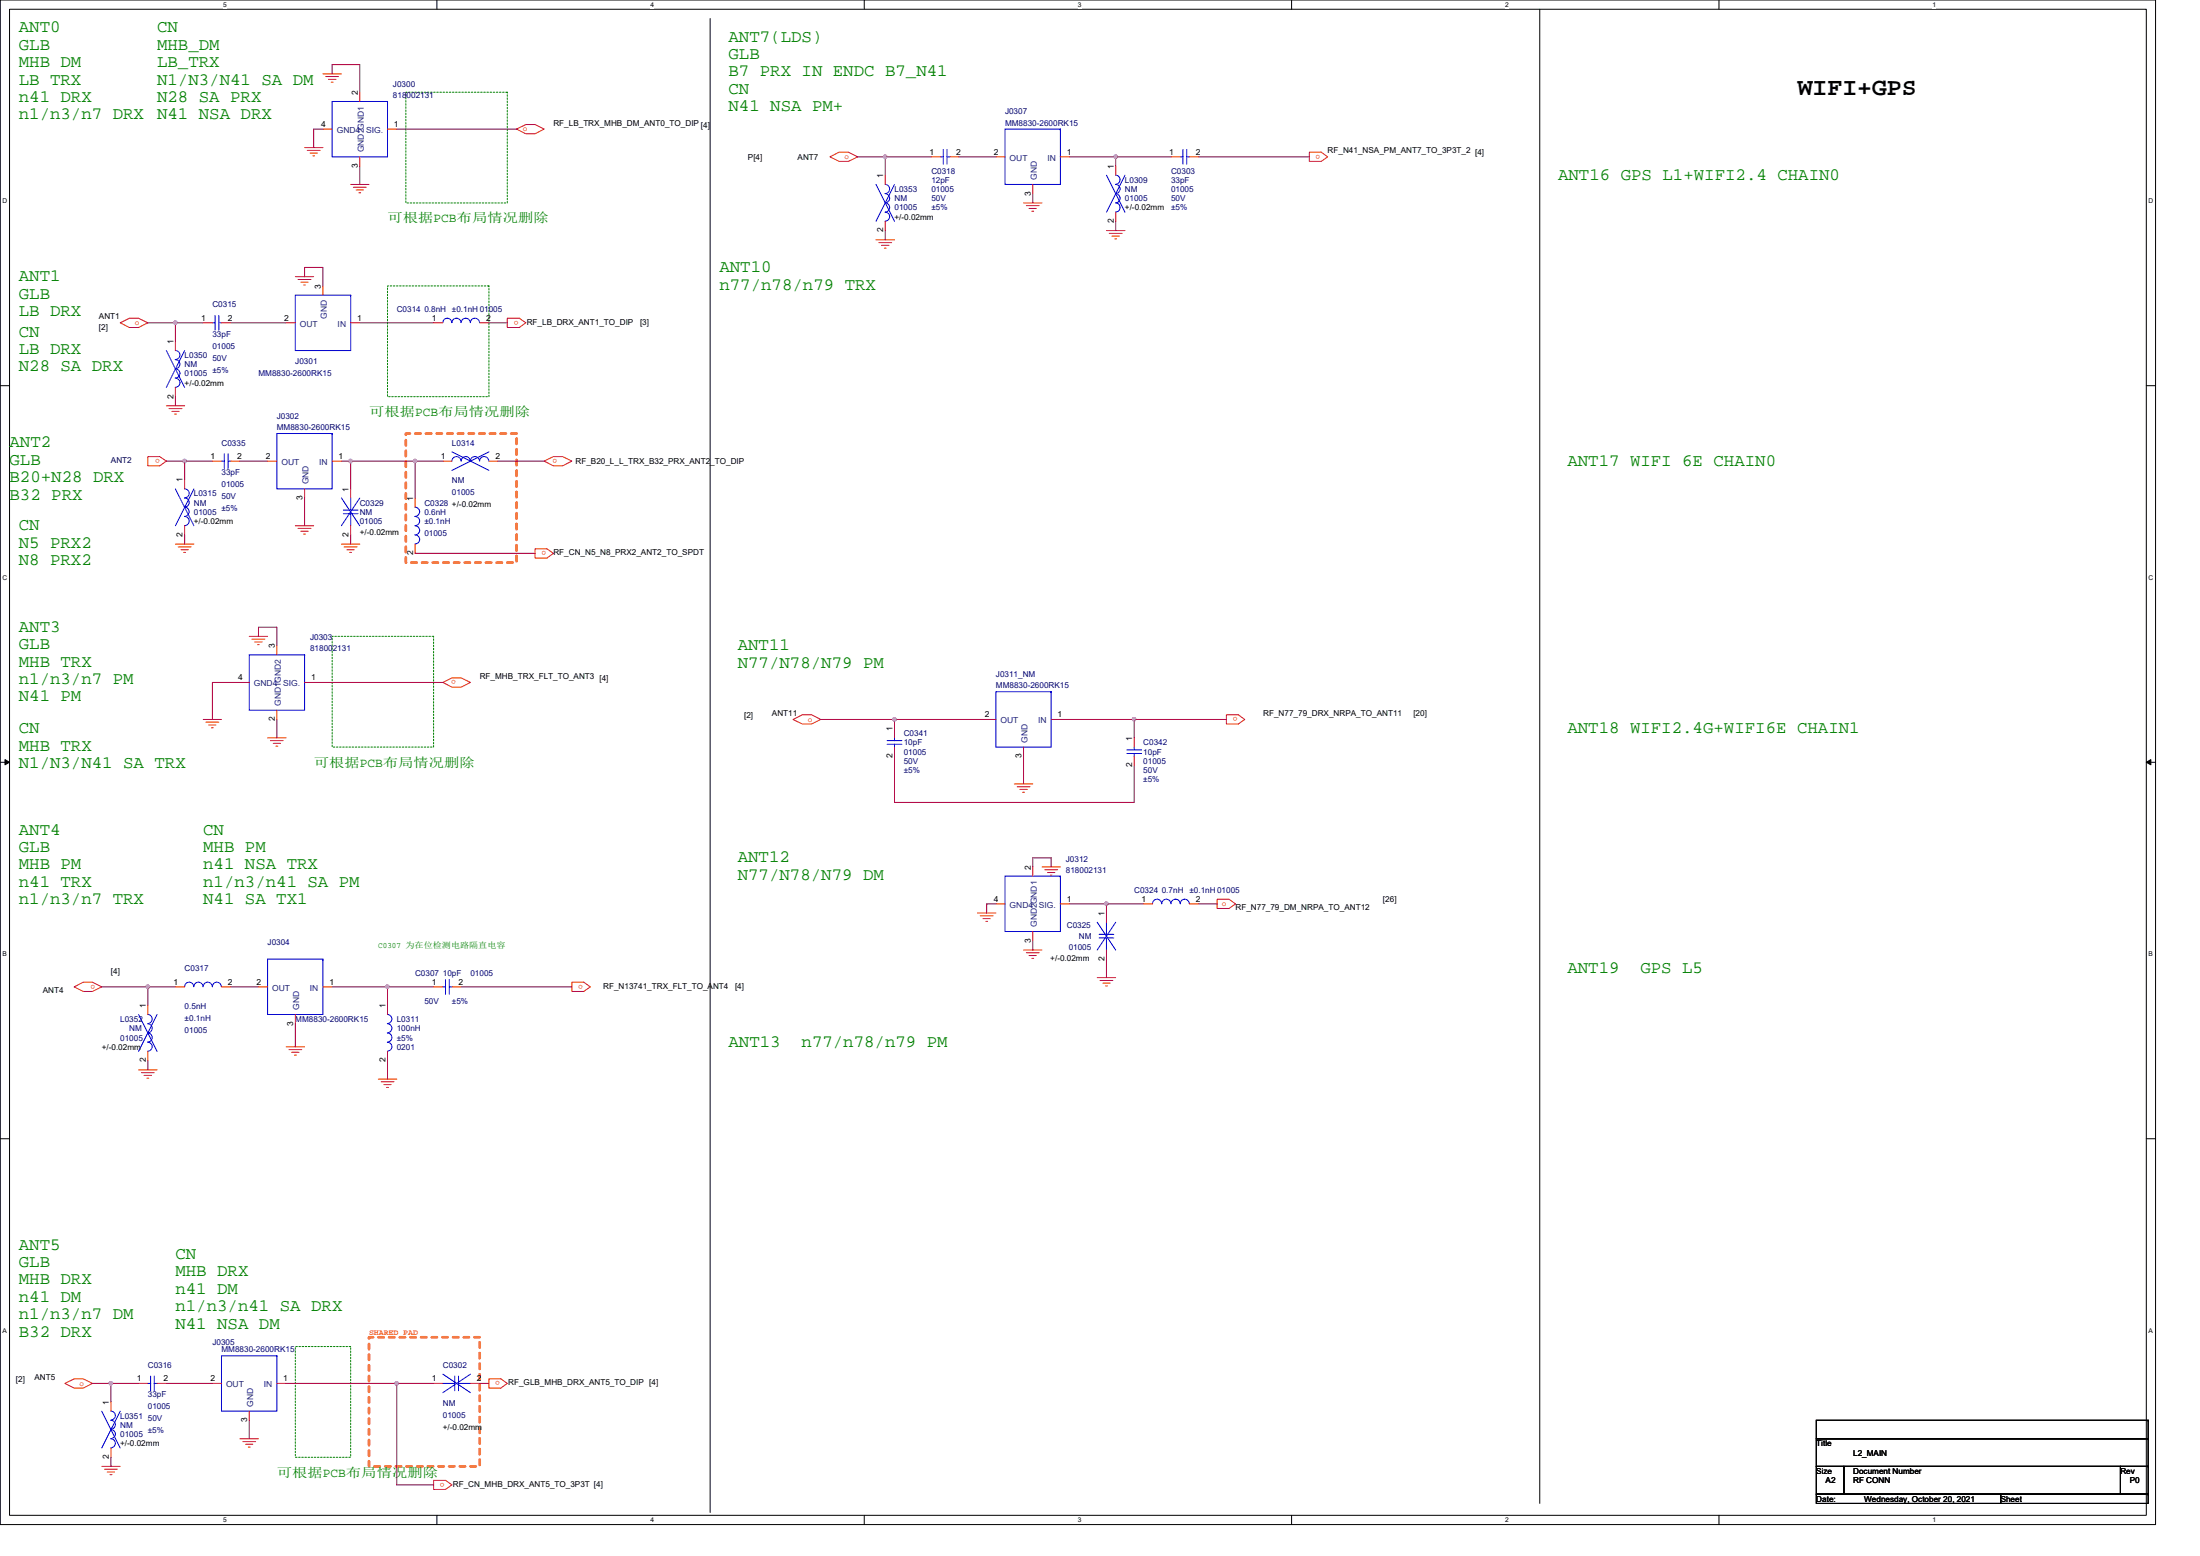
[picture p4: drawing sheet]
<svg xmlns="http://www.w3.org/2000/svg" width="297mm" height="210mm" viewBox="0 0 297 210" stroke-linecap="round" stroke-linejoin="round" font-family="sans-serif">
<path d="M0 0h291v205.7h-291zM1.3 1.2h288.5v203.3h-288.5z" fill="none" stroke="#000" stroke-width=".14"/>
<g fill="#fff">
<path d="M30.1 .1h.5v1h-.5z"/>
<path d="M30.1 204.6h.5v1h-.5z"/>
</g>
<path d="M59 0v1.2M59 204.5v1.2" fill="none" stroke="#000" stroke-width=".14"/>
<g fill="#fff">
<path d="M87.8 .1h.5v1h-.5z"/>
<path d="M87.8 204.6h.5v1h-.5z"/>
</g>
<path d="M116.7 0v1.2M116.7 204.5v1.2" fill="none" stroke="#000" stroke-width=".14"/>
<g fill="#fff">
<path d="M145.5 .1h.5v1h-.5z"/>
<path d="M145.5 204.6h.5v1h-.5z"/>
</g>
<path d="M174.4 0v1.2M174.4 204.5v1.2" fill="none" stroke="#000" stroke-width=".14"/>
<g fill="#fff">
<path d="M203.2 .1h.5v1h-.5z"/>
<path d="M203.2 204.6h.5v1h-.5z"/>
</g>
<path d="M232.1 0v1.2M232.1 204.5v1.2" fill="none" stroke="#000" stroke-width=".14"/>
<g fill="#fff">
<path d="M260.9 .1h.5v1h-.5z"/>
<path d="M260.9 204.6h.5v1h-.5z"/>
<path d="M.4 26.6h.6v1h-.6z"/>
<path d="M290.1 26.6h.6v1h-.6z"/>
<path d="M.4 77.4h.6v1h-.6z"/>
<path d="M290.1 77.4h.6v1h-.6z"/>
</g>
<path d="M0 52h1.3M289.8 52h1.2" fill="none" stroke="#000" stroke-width=".14"/>
<g fill="#fff">
<path d="M.4 128.3h.5v1h-.5z"/>
<path d="M290.1 128.3h.6v1h-.6z"/>
</g>
<path d="M0 102.9h1.3M289.8 102.9h1.2" fill="none" stroke="#000" stroke-width=".14"/>
<path d="M.7 102.5l.6 .4-.6 .3zM289.8 102.9l.6-.4v.7z" fill="#000" stroke="#000" stroke-width=".14"/>
<g fill="#fff">
<path d="M.4 179.1h.5v1h-.5z"/>
<path d="M290.1 179.1h.6v1h-.6z"/>
</g>
<g fill="none" stroke="#000" stroke-width=".14">
<path d="M95.9 2.5v201.6M207.9 1.2v201.7M0 153.7h1.3M289.8 153.7h1.2M245.2 191.7h44.8v2.5h-44.8zM245.2 194.2h44.8v3.7h-44.8zM245.2 197.9h3.8v3.7h-3.8zM249 197.9h.1M249 197.9h37.3v3.7h-37.3zM286.3 197.9h.1M286.3 197.9h3.7v3.7h-3.7zM290 191.7h.1"/>
<path d="M290 194.2h.1M290 197.9h.1M245.2 201.6h24.9v1.3h-24.9zM270.1 201.6h.1M270.1 201.6h19.9v1.3h-19.9zM290 201.6h.1"/>
</g>
<path d="M54.8 58.5h14.9v17.4h-14.9zM49.8 180.5h15v17.4h-15z" fill="none" stroke="#ff8000" stroke-width=".36" stroke-dasharray=".7 .7"/>
<path d="M54.8 12.4h13.7v15h-13.7zM52.3 38.6h13.7v14.9h-13.7zM44.8 85.9h13.7v14.9h-13.7zM39.9 181.7h7.4v15h-7.4z" fill="none" stroke="#008000" stroke-width=".14" stroke-dasharray=".2 .2"/>
<g fill="none" stroke="#f00" stroke-width=".14">
<path d="M41.1 19.9h2.5M43.6 17.4h1.2M43.6 10h2.5M44 10.3h1.7M44.3 10.7h1.1M44.7 11.1h.3M48.6 12.4v1.3M52.3 17.4h1.3M69.7 17.4l1.3-.6h1.2l1.3 .6-1.3 .7h-1.2zM39.9 37.3h2.5M40.2 37.7h1.8M40.6 38.1h1"/>
<path d="M41 38.5h.2M41.5 20.3h1.7M41.9 20.7h1M42.2 21h.3M43.6 38.6v1.2M47.3 24.9h2.5M47.7 25.3h1.8M48.1 25.6h1M48.5 26h.2M48.6 21.2v1.2M112.1 21.2l1.2-.7h1.3l1.2 .7-1.2 .6h-1.3zM118.3 32.4h2.5"/>
<path d="M118.7 32.7h1.7M119 33.1h1M119.4 33.5h.3M119.5 23.6v1.3M119.5 29.9v1.2M125.7 21.2h1.3M128.2 21.2h1.3M134.5 21.2h1.2M138.2 27.4h2.5M138.6 27.7h1.7M138.9 28.1h1M139.3 28.5h.3"/>
<path d="M139.4 24.9v1.2M143.2 21.2h1.2M149.4 31.1h2.5M149.8 31.5h1.7M150.1 31.9h1M150.5 32.2h.3M150.6 22.4v1.2M150.6 28.6v1.3M158.1 21.2h1.3M160.6 21.2h1.2M176.8 20.5h1.6l.9 .7-.9 .6h-1.6zM16.2 43.6l1.3-.7h1.2l1.3 .7-1.3 .6h-1.2z"/>
<path d="M22.5 54.8h2.4M22.8 55.1h1.8M23.2 55.5h1M23.6 55.9h.2M23.7 46.1v1.2M23.7 52.3v1.2M27.4 43.6h1.3M29.9 43.6h1.3M38.6 43.6h1.3M47.3 43.6h1.3M58.5 43.6h1.3M64.8 43.6h1.2"/>
<path d="M68.5 42.9h1.6l.9 .7-.9 .6h-1.6zM20 61.6h1.6l.9 .6-.9 .7h-1.6zM23.7 73.4h2.5M24.1 73.8h1.7M24.4 74.2h1M24.8 74.5h.3M24.9 64.7v1.3M24.9 71v1.2M28.7 62.2h1.2M31.2 62.2h1.2M36.1 62.2h1.3M39.9 71h2.5"/>
<path d="M40.2 71.3h1.8M40.6 71.7h1M41 72.1h.2M41.1 66v1.2M44.8 62.2h1.3M46.1 73.4h2.5M46.5 73.8h1.7M46.8 74.2h1M47.2 74.5h.3M47.3 66v1.2M47.3 71v1.2M56 67.2v1.3"/>
<path d="M56 73.4v1.3M59.8 62.2h1.2M66 62.2h1.2M72.2 74.1h1.6l.9 .6-.9 .6h-1.6zM73.5 62.2l1.2-.6h1.3l1.2 .6-1.2 .7h-1.3zM27.4 97.1h2.5M27.8 97.5h1.7M28.2 97.8h1M28.6 98.2h.2M32.4 92.1h1.3M33.7 85.9h2.4M34 86.3h1.8"/>
<path d="M34.4 86.6h1M34.8 87h.2M36.1 99.6h2.5M36.5 99.9h1.7M37.4 95.8v1.3M37.4 87.1v1.3M41.1 92.1h1.3M59.8 92.1l1.2-.6h1.3l1.2 .6-1.2 .6h-1.3zM107.1 97.1l1.2-.6h1.3l1.2 .6-1.2 .6h-1.3zM120.8 98.3v1.3M133.2 97.1h1.3M141.9 97.1h1.3"/>
<path d="M153.1 99.6v1.2M165.6 96.5h1.6l.9 .6-.9 .6h-1.6zM36.9 100.3h1M37.3 100.7h.2M120.8 100.8v1.3M136.9 105.8h2.5M137.3 106.2h1.8M137.7 106.5h1M138.1 106.9h.2M138.2 100.8v1.3M139.4 117v1.2M140.7 117h2.5"/>
<path d="M141.1 117.4h1.7M141.4 117.8h1M141.8 118.1h.2M153.1 102.1v1.2M10 133.2l1.2-.7h1.3l1.2 .7-1.2 .6h-1.3zM20 135.7v1.2M23.7 133.2h1.2M29.9 133.2h1.3M34.9 133.2h1.2M39.9 136.9v1.3M43.6 133.2h1.2M52.3 135.7v1.2"/>
<path d="M58.5 133.2h1.3M61 133.2h1.3M77.2 132.5h1.6l.9 .7-.9 .6h-1.6zM132 123.2h2.5M132.4 123.6h1.7M132.7 124h1M133.1 124.3h.2M134.5 122h1.2M138.2 128.2h2.5M138.6 128.6h1.7M138.9 128.9h1M139.3 129.3h.3"/>
<path d="M139.4 125.7v1.3M143.2 122h1.2M148.1 131.9h2.5M148.5 132.3h1.8M148.9 132.7h1M149.3 133.1h.2M149.4 123.2v1.3M149.4 128.2v1.2M154.4 122h1.2M160.6 122h1.2M164.3 121.3h1.6l.9 .7-.9 .6h-1.6zM18.7 144.4h2.5"/>
<path d="M19.1 144.8h1.7M19.4 145.1h1.1M19.8 145.5h.3M20 141.9v1.2M38.6 141.3h2.5M39 141.6h1.7M39.4 142h1M39.7 142.4h.3M51.1 145.6h2.5M51.5 146h1.7M51.8 146.4h1M52.2 146.7h.2"/>
<path d="M52.3 141.9v1.2M8.8 186.7l1.2-.6h1.2l1.3 .6-1.3 .6h-1.2zM13.7 197.9h2.5M14.1 198.3h1.8M14.5 198.6h1M14.9 199h.2M15 189.2v1.2M15 195.4v1.3M18.7 186.7h1.3M21.2 186.7h1.3M28.7 186.7h1.2M32.4 194.2h2.5"/>
<path d="M32.8 194.5h1.7M33.1 194.9h1M33.5 195.3h.3M33.7 190.4v1.3M37.4 186.7h1.2M58.5 186.7h1.3M58.5 199.8h1.7l.8 .6-.8 .6h-1.7zM63.5 186.7h1.3M66 186.1h1.6l.9 .6-.9 .6h-1.6z"/>
</g>
<g fill="none" stroke="#00f" stroke-width=".14">
<path d="M44.8 13.7h7.5v7.5h-7.5zM52.3 13.7h.1M135.7 17.4h7.5v7.5h-7.5zM143.2 17.4h.1M39.9 39.8h7.4v7.5h-7.4zM47.3 39.8h.1M118.3 24.9l2.5 5M119.5 24.9a.61 .61 0 0 1 .6 .6 .61 .61 0 0 1-.6 .6 .62 .62 0 0 1 .6 .6 .62 .62 0 0 1-.6 .7 .62 .62 0 0 1 .6 .6 .62 .62 0 0 1-.6 .6 .61 .61 0 0 1 .6 .6 .61 .61 0 0 1-.6 .6M120.8 24.9l-2.5 5M127 21.2h.4M127.4 20.2v2M127.9 20.2v2"/>
<path d="M127.9 21.2h.3M149.4 23.6l2.5 5M150.6 23.6a.61 .61 0 0 1 .6 .7 .61 .61 0 0 1-.6 .6 .62 .62 0 0 1 .6 .6 .62 .62 0 0 1-.6 .6 .62 .62 0 0 1 .6 .6 .62 .62 0 0 1-.6 .7 .62 .62 0 0 1 .6 .6 .62 .62 0 0 1-.6 .6M151.9 23.6l-2.5 5M159.4 21.2h.3M159.7 20.2v2M160.2 20.2v2M160.2 21.2h.4M22.5 47.3l2.4 5M23.7 47.3a.6 .6 0 0 1 .6 .6 .6 .6 0 0 1-.6 .6M23.7 48.5a.61 .61 0 0 1 .6 .6 .61 .61 0 0 1-.6 .7M23.7 49.8a.61 .61 0 0 1 .6 .6 .61 .61 0 0 1-.6 .6"/>
<path d="M23.7 51a.61 .61 0 0 1 .6 .6 .61 .61 0 0 1-.6 .7M24.9 47.3l-2.4 5M28.7 43.6h.3M29 42.6v2M29.5 42.6v2M29.5 43.6h.4M37.4 58.5h7.4v7.5h-7.4zM44.8 58.5h.1M59.8 43.5a.6 .6 0 0 1 .6-.6 .6 .6 0 0 1 .6 .6M61 43.5a.61 .61 0 0 1 .6-.6 .61 .61 0 0 1 .6 .6M62.3 43.5a.61 .61 0 0 1 .6-.6 .61 .61 0 0 1 .6 .6M63.5 43.5a.61 .61 0 0 1 .6-.6 .61 .61 0 0 1 .6 .6"/>
<path d="M23.7 66l2.5 5M24.9 66a.6 .6 0 0 1 .6 .6 .6 .6 0 0 1-.6 .6M24.9 67.2a.61 .61 0 0 1 .6 .6 .61 .61 0 0 1-.6 .6M24.9 68.5a.61 .61 0 0 1 .6 .6 .61 .61 0 0 1-.6 .6M24.9 69.7a.61 .61 0 0 1 .6 .6 .61 .61 0 0 1-.6 .6M26.2 66l-2.5 5M29.9 62.2h.4M30.3 61.2v2M30.8 61.2v2M30.8 62.2h.4M46.1 67.2l2.5 3.8M46.4 68.8h1.9"/>
<path d="M46.4 69.3h1.9M47.3 67.2v1.6M47.3 69.3v1.7M48.6 67.2l-2.5 3.8M56 68.5a.61 .61 0 0 1 .7 .6 .61 .61 0 0 1-.7 .6M56 69.7a.61 .61 0 0 1 .7 .6 .61 .61 0 0 1-.7 .6M56 71a.61 .61 0 0 1 .7 .6 .61 .61 0 0 1-.7 .6M56 72.2a.6 .6 0 0 1 .7 .6 .6 .6 0 0 1-.7 .6M61 61l5 2.5M62.2 62.2a.61 .61 0 0 0-.6-.6 .61 .61 0 0 0-.6 .6M63.5 62.2a.61 .61 0 0 0-.6-.6 .61 .61 0 0 0-.6 .6M64.7 62.2a.61 .61 0 0 0-.6-.6 .61 .61 0 0 0-.6 .6"/>
<path d="M66 62.2a.61 .61 0 0 0-.6-.6 .61 .61 0 0 0-.6 .6M66 61l-5 2.5M33.7 88.4h7.4v7.4h-7.4zM41.1 88.4h.1M119.8 99.9h2M120.8 99.6v.3M134.5 93.3h7.4v7.5h-7.4zM141.9 93.3h.1M119.8 100.4h2M120.8 100.4v.4M135.7 118.2h7.5v7.5h-7.5zM143.2 118.2h.1"/>
<path d="M152.1 101.2h2M152.1 101.7h2M153.1 100.8v.4M153.1 101.7v.4M18.7 136.9l2.5 5M19.9 136.9a.61 .61 0 0 1 .6 .6 .61 .61 0 0 1-.6 .6M19.9 138.2a.61 .61 0 0 1 .6 .6 .61 .61 0 0 1-.6 .6M19.9 139.4a.61 .61 0 0 1 .6 .6 .61 .61 0 0 1-.6 .6M21.2 136.9l-2.5 5M26.2 133.2a.61 .61 0 0 0-.7-.7 .61 .61 0 0 0-.6 .7M27.4 133.2a.61 .61 0 0 0-.6-.7 .61 .61 0 0 0-.6 .7M28.7 133.2a.61 .61 0 0 0-.7-.7 .61 .61 0 0 0-.6 .7"/>
<path d="M29.9 133.2a.6 .6 0 0 0-.6-.7 .6 .6 0 0 0-.6 .7M36.1 129.4h7.5v7.5h-7.5zM43.6 129.4h.1M52.3 136.9a.61 .61 0 0 1 .6 .6 .61 .61 0 0 1-.6 .6M52.3 138.2a.61 .61 0 0 1 .6 .6 .61 .61 0 0 1-.6 .6M52.3 139.4a.61 .61 0 0 1 .6 .6 .61 .61 0 0 1-.6 .6M59.8 133.2h.4M60.2 132.2v2M60.7 132.2v2M60.7 133.2h.3M148.1 124.5l2.5 3.7M148.4 126.1h2"/>
<path d="M148.4 126.6h2M149.4 124.5v1.6M149.4 126.6v1.6M150.6 124.5l-2.5 3.7M160.6 122a.61 .61 0 0 0-.6-.7 .61 .61 0 0 0-.7 .7 .62 .62 0 0 0-.6-.7 .62 .62 0 0 0-.6 .7 .62 .62 0 0 0-.6-.7 .62 .62 0 0 0-.7 .7 .61 .61 0 0 0-.6-.7 .61 .61 0 0 0-.6 .7M19.9 140.7a.6 .6 0 0 1 .6 .6 .6 .6 0 0 1-.6 .6M52.3 140.7a.6 .6 0 0 1 .6 .6 .6 .6 0 0 1-.6 .6M13.7 190.4l2.5 5M15 190.4a.6 .6 0 0 1 .6 .6 .6 .6 0 0 1-.6 .6 .62 .62 0 0 1 .6 .7 .62 .62 0 0 1-.6 .6 .62 .62 0 0 1 .6 .6 .62 .62 0 0 1-.6 .6 .62 .62 0 0 1 .6 .7 .62 .62 0 0 1-.6 .6M16.2 190.4l-2.5 5M20 186.7h.3M20.3 185.7v2"/>
<path d="M20.8 185.7v2M20.8 186.7h.4M29.9 183h7.5v7.4h-7.5zM37.4 183h.1M59.8 186.7h1.6M59.8 185.4l3.7 2.5M61.4 185.7v2M61.9 185.7v2M61.9 186.7h1.6M63.5 185.4l-3.7 2.5"/>
</g>
<g fill="none" stroke="#800040" stroke-width=".14">
<path d="M43.6 17.4h-1.2v2.5M44.8 10v-1.3h3.8v3.7M53.6 17.4h16.1M41.1 37.3v-1.2h2.5v2.5M48.6 22.4v2.5M115.8 21.2h3.7M119.5 21.2v2.4M119.5 31.1v1.3M119.5 21.2h6.2M129.5 21.2h5M139.4 26.1v1.3M144.4 21.2h6.2"/>
<path d="M150.6 21.2v1.2M150.6 29.9v1.2M150.6 21.2h7.5M161.8 21.2h15M20 43.6h3.7M23.7 43.6v2.5M23.7 53.5v1.3M23.7 43.6h3.7M31.2 43.6h7.4M48.6 43.6h9.9M66 43.6h2.5M22.5 62.2h2.4"/>
<path d="M24.9 62.2v2.5M24.9 72.2v1.2M24.9 62.2h3.8M32.4 62.2h3.7M41.1 67.2v3.8M46.1 62.2h1.2M47.3 62.2v3.8M47.3 72.2v1.2M47.3 62.2h8.7M56 74.7h16.2M56 62.2h3.8M56 62.2v5"/>
<path d="M67.2 62.2h6.3M32.4 92.1h-3.7v5M34.9 85.9v-1.3h2.5v2.5M37.4 97.1v2.5M42.4 92.1h17.4M110.8 97.1h10M133.2 97.1h-12.4v1.2M143.2 97.1h9.9M165.6 97.1h-12.5v2.5M120.8 102.1v6.2h32.3v-5M138.2 102.1v3.7M139.4 117v-1.2h2.5v1.2"/>
<path d="M13.7 133.2h6.3M20 133.2v2.5M20 133.2h3.7M31.2 133.2h3.7M39.9 138.2v3.1M44.8 133.2h7.5M52.3 133.2v2.5M52.3 133.2h6.2M62.3 133.2h14.9M134.5 122h-1.3v1.2M139.4 127v1.2M144.4 122h5"/>
<path d="M149.4 122v1.2M149.4 129.4v2.5M149.4 122h5M161.8 122h2.5M20 143.1v1.3M52.3 143.1v2.5M12.5 186.7h2.5M15 186.7v2.5M15 196.7v1.2M15 186.7h3.7M22.5 186.7h6.2M33.7 191.7v2.5"/>
<path d="M38.6 186.7h15M53.6 186.7v13.7h4.9M53.6 186.7h4.9M64.8 186.7h1.2"/>
</g>
<g fill="#f0f" stroke="#f0f" stroke-width=".14">
<circle cx="53.5" cy="186.7" r=".24"/>
<circle cx="119.5" cy="21.2" r=".24"/>
<circle cx="150.6" cy="21.2" r=".24"/>
<circle cx="149.4" cy="122" r=".24"/>
<circle cx="19.9" cy="133.2" r=".24"/>
<circle cx="52.3" cy="133.2" r=".24"/>
<circle cx="24.9" cy="62.2" r=".24"/>
<circle cx="47.3" cy="62.2" r=".24"/>
<circle cx="56" cy="62.2" r=".24"/>
<circle cx="23.7" cy="43.5" r=".24"/>
<circle cx="15" cy="186.7" r=".24"/>
<circle cx="153.1" cy="97.1" r=".23"/>
<circle cx="120.8" cy="97.1" r=".24"/>
</g>
<text font-size="3.3" x="242.7" y="12.8">WIFI+GPS</text>
<g font-size="2.3" fill="#008000">
<text x="2.5" y="4.4">ANT0</text>
<text x="21.2" y="4.4">CN</text>
<text x="98.4" y="5.6">ANT7(LDS)</text>
<text x="2.5" y="6.7">GLB</text>
<text x="2.5" y="9.1">MHB DM</text>
<text x="2.5" y="11.4">LB TRX</text>
<text x="21.2" y="6.7">MHB_DM</text>
<text x="21.2" y="9.1">LB_TRX</text>
<text x="21.2" y="11.4">N1/N3/N41 SA DM</text>
<text x="98.4" y="8">GLB</text>
<text x="98.4" y="10.3">B7 PRX IN ENDC B7_N41</text>
<text x="2.5" y="13.8">n41 DRX</text>
<text x="2.5" y="16.1">n1/n3/n7 DRX</text>
<text x="21.2" y="13.8">N28 SA PRX</text>
<text x="21.2" y="16.1">N41 NSA DRX</text>
<text x="98.4" y="12.7">CN</text>
<text x="98.4" y="15">N41 NSA PM+</text>
<text x="210.4" y="24.3">ANT16 GPS L1+WIFI2.4 CHAIN0</text>
<text x="2.5" y="38">ANT1</text>
<text x="2.5" y="40.3">GLB</text>
<text x="97.1" y="36.7">ANT10</text>
<text x="97.1" y="39.1">n77/n78/n79 TRX</text>
<text x="2.5" y="45.4">CN</text>
<text x="2.5" y="47.8">LB DRX</text>
<text x="2.5" y="42.7">LB DRX</text>
<text x="2.5" y="50.1">N28 SA DRX</text>
<text x="1.3" y="60.4">ANT2</text>
<text x="1.3" y="62.7">GLB</text>
<text x="1.3" y="65.1">B20+N28 DRX</text>
<text x="211.6" y="62.8">ANT17 WIFI 6E CHAIN0</text>
<text x="1.3" y="67.4">B32 PRX</text>
<text x="2.5" y="71.6">CN</text>
<text x="2.5" y="73.9">N5 PRX2</text>
<text x="2.5" y="76.3">N8 PRX2</text>
<text x="2.5" y="85.3">ANT3</text>
<text x="2.5" y="87.6">GLB</text>
<text x="2.5" y="90">MHB TRX</text>
<text x="99.6" y="87.7">ANT11</text>
<text x="2.5" y="92.3">n1/n3/n7 PM</text>
<text x="2.5" y="94.7">N41 PM</text>
<text x="99.6" y="90.1">N77/N78/N79 PM</text>
<text x="2.5" y="99">CN</text>
<text x="2.5" y="101.3">MHB TRX</text>
<text x="211.6" y="99">ANT18 WIFI2.4G+WIFI6E CHAIN1</text>
<text x="2.5" y="103.7">N1/N3/N41 SA TRX</text>
<text x="2.5" y="112.6">ANT4</text>
<text x="27.4" y="112.6">CN</text>
<text x="2.5" y="115">GLB</text>
<text x="2.5" y="117.3">MHB PM</text>
<text x="2.5" y="119.7">n41 TRX</text>
<text x="27.4" y="115">MHB PM</text>
<text x="27.4" y="117.3">n41 NSA TRX</text>
<text x="27.4" y="119.7">n1/n3/n41 SA PM</text>
<text x="99.6" y="116.4">ANT12</text>
<text x="99.6" y="118.7">N77/N78/N79 DM</text>
<text x="2.5" y="122">n1/n3/n7 TRX</text>
<text x="27.4" y="122">N41 SA TX1</text>
<text x="211.6" y="131.3">ANT19</text>
<text x="221.5" y="131.3">GPS L5</text>
<text x="98.4" y="141.3">ANT13</text>
<text x="108.2" y="141.3">n77/n78/n79 PM</text>
<text x="2.5" y="168.6">ANT5</text>
<text x="2.5" y="171">GLB</text>
<text x="2.5" y="173.3">MHB DRX</text>
<text x="23.7" y="169.9">CN</text>
<text x="23.7" y="172.2">MHB DRX</text>
<text x="2.5" y="175.7">n41 DM</text>
<text x="2.5" y="178">n1/n3/n7 DM</text>
<text x="23.7" y="174.6">n41 DM</text>
<text x="23.7" y="176.9">n1/n3/n41 SA DRX</text>
<text x="23.7" y="179.3">N41 NSA DM</text>
<text x="2.5" y="180.4">B32 DRX</text>
</g>
<g font-size="1.7" fill="#008000">
<text x="52.3" y="30">可根据PCB布局情况删除</text>
<text x="49.8" y="56.1">可根据PCB布局情况删除</text>
<text x="42.4" y="103.4">可根据PCB布局情况删除</text>
<text x="37.4" y="199.3">可根据PCB布局情况删除</text>
</g>
<g font-size="1.1" fill="#000080">
<text x="53.1" y="11.7">J0300</text>
<text x="53.1" y="13.2">818002131</text>
<text x="135.7" y="15.5">J0307</text>
<text x="135.7" y="17">MM8830-2600RK15</text>
<text x="125.7" y="23.4">C0318</text>
<text x="158.1" y="23.4">C0303</text>
<text x="120.8" y="25.9">L0353</text>
<text x="120.8" y="27.2">NM</text>
<text x="120.8" y="28.4">01005</text>
<text x="125.7" y="24.7">12pF</text>
<text x="125.7" y="25.9">01005</text>
<text x="125.7" y="27.2">50V</text>
<text x="125.7" y="28.4">±5%</text>
<text x="151.9" y="24.7">L0309</text>
<text x="151.9" y="25.9">NM</text>
<text x="151.9" y="27.2">01005</text>
<text x="158.1" y="24.7">33pF</text>
<text x="158.1" y="25.9">01005</text>
<text x="158.1" y="27.2">50V</text>
<text x="158.1" y="28.4">±5%</text>
<text x="28.7" y="41.5">C0315</text>
<text x="28.7" y="45.4">33pF</text>
<text x="28.7" y="47.1">01005</text>
<text x="53.6" y="42.1">C0314 0.8nH</text>
<text x="61" y="42.1">±0.1nH 01005</text>
<text x="24.9" y="48.3">L0350</text>
<text x="24.9" y="49.6">NM</text>
<text x="24.9" y="50.8">01005</text>
<text x="28.7" y="48.7">50V</text>
<text x="28.7" y="50.3">±5%</text>
<text x="34.9" y="50.8">MM8830-2600RK15</text>
<text x="39.9" y="49.1">J0301</text>
<text x="37.4" y="56.5">J0302</text>
<text x="37.4" y="58">MM8830-2600RK15</text>
<text x="29.9" y="60.1">C0335</text>
<text x="29.9" y="64.1">33pF</text>
<text x="29.9" y="65.7">01005</text>
<text x="61" y="60.1">L0314</text>
<text x="61" y="65.2">NM</text>
<text x="26.2" y="67">L0315</text>
<text x="26.2" y="68.2">NM</text>
<text x="26.2" y="69.5">01005</text>
<text x="29.9" y="67.4">50V</text>
<text x="29.9" y="69">±5%</text>
<text x="48.6" y="68.2">C0329</text>
<text x="48.6" y="69.5">NM</text>
<text x="48.6" y="70.7">01005</text>
<text x="57.3" y="68.2">C0328 +/-0.02mm</text>
<text x="57.3" y="69.5">0.6nH</text>
<text x="57.3" y="70.7">±0.1nH</text>
<text x="61" y="66.9">01005</text>
<text x="57.3" y="72.3">01005</text>
<text x="41.9" y="86.4">J0303</text>
<text x="41.9" y="87.9">818002131</text>
<text x="134.5" y="91.4">J0311_NM</text>
<text x="134.5" y="92.9">MM8830-2600RK15</text>
<text x="122" y="99.3">C0341</text>
<text x="122" y="100.6">10pF</text>
<text x="122" y="101.8">01005</text>
<text x="154.4" y="100.6">C0342</text>
<text x="154.4" y="101.8">10pF</text>
<text x="122" y="103.1">50V</text>
<text x="122" y="104.3">±5%</text>
<text x="154.4" y="103.1">01005</text>
<text x="154.4" y="104.3">50V</text>
<text x="154.4" y="105.6">±5%</text>
<text x="143.9" y="116.3">J0312</text>
<text x="143.9" y="117.8">818002131</text>
<text x="144" y="125.2">C0325</text>
<text x="153.1" y="120.5">C0324 0.7nH</text>
<text x="160.6" y="120.5">±0.1nH 01005</text>
<text x="24.9" y="131.1">C0317</text>
<text x="36.1" y="127.5">J0304</text>
<text x="56" y="131.7">C0307 10pF</text>
<text x="63.5" y="131.7">01005</text>
<text x="144.3" y="128.2">01005</text>
<text x="145.7" y="126.7">NM</text>
<text x="16.2" y="137.9">L0352</text>
<text x="24.9" y="136.2">0.5nH</text>
<text x="24.9" y="137.8">±0.1nH</text>
<text x="39.9" y="137.9">MM8830-2600RK15</text>
<text x="53.6" y="137.9">L0311</text>
<text x="57.3" y="135.4">50V</text>
<text x="61" y="135.4">±5%</text>
<text x="16.2" y="140.4">01005</text>
<text x="17.5" y="139.2">NM</text>
<text x="24.9" y="139.4">01005</text>
<text x="53.6" y="139.2">100nH</text>
<text x="53.6" y="140.4">±5%</text>
<text x="53.6" y="141.7">0201</text>
<text x="20" y="184.6">C0316</text>
<text x="28.7" y="181.5">J0305</text>
<text x="29.9" y="182.5">MM8830-2600RK15</text>
<text x="59.8" y="184.6">C0302</text>
<text x="16.2" y="191.5">L0351</text>
<text x="20" y="188.6">33pF</text>
<text x="20" y="190.2">01005</text>
<text x="20" y="191.8">50V</text>
<text x="59.8" y="189.7">NM</text>
<text x="59.8" y="191.3">01005</text>
<text x="16.2" y="192.7">NM</text>
<text x="16.2" y="193.9">01005</text>
<text x="20" y="193.4">±5%</text>
</g>
<g font-size="1.1">
<text x="43.3" y="17.1">4</text>
<text x="48.3" y="12.8" transform="rotate(-90 48.3 12.8)">2</text>
<text x="53.2" y="17.1">1</text>
<text x="74.7" y="17">RF_LB_TRX_MHB_DM_ANT0_TO_DIP [4]</text>
<text x="48.3" y="22.7" transform="rotate(-90 48.3 22.7)">3</text>
<text x="101" y="21.5">P[4]</text>
<text x="107.7" y="21.5">ANT7</text>
<text x="125.5" y="20.9">1</text>
<text x="129.1" y="20.9">2</text>
<text x="134.2" y="20.9">2</text>
<text x="144" y="20.9">1</text>
<text x="150.4" y="22.8" transform="rotate(-90 150.4 22.8)">1</text>
<text x="157.9" y="20.9">1</text>
<text x="161.5" y="20.9">2</text>
<text x="179.3" y="20.7">RF_N41_NSA_PM_ANT7_TO_3P3T_2 [4]</text>
<text x="119.2" y="24" transform="rotate(-90 119.2 24)">1</text>
<text x="120.8" y="29.7">+/-0.02mm</text>
<text x="139.2" y="26.4" transform="rotate(-90 139.2 26.4)">3</text>
<text x="151.9" y="28.4">+/-0.02mm</text>
<text x="119.2" y="31.4" transform="rotate(-90 119.2 31.4)">2</text>
<text x="150.4" y="30.1" transform="rotate(-90 150.4 30.1)">2</text>
<text x="43.3" y="39" transform="rotate(-90 43.3 39)">3</text>
<text x="13.4" y="43.1">ANT1</text>
<text x="13.4" y="44.6">[2]</text>
<text x="23.4" y="46.4" transform="rotate(-90 23.4 46.4)">1</text>
<text x="27.2" y="43.3">1</text>
<text x="30.8" y="43.3">2</text>
<text x="38.4" y="43.3">2</text>
<text x="48.2" y="43.3">1</text>
<text x="58.3" y="43.3">1</text>
<text x="65.6" y="43.3">2</text>
<text x="71.1" y="43.8">RF_LB_DRX_ANT1_TO_DIP</text>
<text x="86.4" y="43.8">[3]</text>
<text x="23.4" y="53.8" transform="rotate(-90 23.4 53.8)">2</text>
<text x="24.9" y="52">+/-0.02mm</text>
<text x="24.7" y="65.1" transform="rotate(-90 24.7 65.1)">1</text>
<text x="28.4" y="62">1</text>
<text x="32" y="62">2</text>
<text x="35.9" y="62">2</text>
<text x="45.7" y="62">1</text>
<text x="59.5" y="62">1</text>
<text x="66.9" y="62">2</text>
<text x="77.7" y="62.6">RF_B20_L_L_TRX_B32_PRX_ANT2_TO_DIP</text>
<text x="26.2" y="70.7">+/-0.02mm</text>
<text x="40.8" y="67.5" transform="rotate(-90 40.8 67.5)">3</text>
<text x="47.1" y="66.3" transform="rotate(-90 47.1 66.3)">1</text>
<text x="55.8" y="67.6" transform="rotate(-90 55.8 67.6)">1</text>
<text x="24.7" y="72.5" transform="rotate(-90 24.7 72.5)">2</text>
<text x="47.1" y="72.5" transform="rotate(-90 47.1 72.5)">2</text>
<text x="48.6" y="72.2">+/-0.02mm</text>
<text x="55.8" y="74.9" transform="rotate(-90 55.8 74.9)">2</text>
<text x="74.7" y="75">RF_CN_N5_N8_PRX2_ANT2_TO_SPDT</text>
<text x="37.1" y="87.5" transform="rotate(-90 37.1 87.5)">3</text>
<text x="32.1" y="91.8">4</text>
<text x="42" y="91.8">1</text>
<text x="64.8" y="91.6">RF_MHB_TRX_FLT_TO_ANT3 [4]</text>
<text x="37.1" y="97.3" transform="rotate(-90 37.1 97.3)">2</text>
<text x="100.5" y="96.9">[2]</text>
<text x="104.2" y="96.6">ANT11</text>
<text x="120.5" y="98.7" transform="rotate(-90 120.5 98.7)">1</text>
<text x="133" y="96.8">2</text>
<text x="142.8" y="96.8">1</text>
<text x="152.9" y="99.9" transform="rotate(-90 152.9 99.9)">1</text>
<text x="170.6" y="96.6">RF_N77_79_DRX_NRPA_TO_ANT11</text>
<text x="190.8" y="96.6">[20]</text>
<text x="120.5" y="102.3" transform="rotate(-90 120.5 102.3)">2</text>
<text x="137.9" y="102.3" transform="rotate(-90 137.9 102.3)">3</text>
<text x="152.9" y="103.6" transform="rotate(-90 152.9 103.6)">2</text>
<text x="139.2" y="117.4" transform="rotate(-90 139.2 117.4)">2</text>
<text x="134.2" y="121.7">4</text>
<text x="144" y="121.7">1</text>
<text x="149.1" y="123.6" transform="rotate(-90 149.1 123.6)">1</text>
<text x="154.1" y="121.7">1</text>
<text x="161.5" y="121.7">2</text>
<text x="166.8" y="122.7">RF_N77_79_DM_NRPA_TO_ANT12</text>
<text x="186.7" y="121.8">[26]</text>
<text x="15" y="131.4">[4]</text>
<text x="139.2" y="127.2" transform="rotate(-90 139.2 127.2)">3</text>
<text x="141.8" y="129.7">+/-0.02mm</text>
<text x="149.1" y="129.7" transform="rotate(-90 149.1 129.7)">2</text>
<text x="5.8" y="133.9">ANT4</text>
<text x="19.7" y="136" transform="rotate(-90 19.7 136)">1</text>
<text x="23.4" y="132.9">1</text>
<text x="30.8" y="132.9">2</text>
<text x="34.6" y="132.9">2</text>
<text x="44.5" y="132.9">1</text>
<text x="52" y="136" transform="rotate(-90 52 136)">1</text>
<text x="58.3" y="132.9">1</text>
<text x="61.9" y="132.9">2</text>
<text x="81.4" y="133.5">RF_N13741_TRX_FLT_TO_ANT4</text>
<text x="99.2" y="133.5">[4]</text>
<text x="13.7" y="141.7">+/-0.02mm</text>
<text x="19.7" y="143.4" transform="rotate(-90 19.7 143.4)">2</text>
<text x="39.6" y="138.4" transform="rotate(-90 39.6 138.4)">3</text>
<text x="52" y="143.4" transform="rotate(-90 52 143.4)">2</text>
<text x="2.2" y="186.5">[2]</text>
<text x="4.7" y="186.2">ANT5</text>
<text x="14.7" y="189.6" transform="rotate(-90 14.7 189.6)">1</text>
<text x="18.5" y="186.4">1</text>
<text x="22.1" y="186.4">2</text>
<text x="28.4" y="186.4">2</text>
<text x="33.4" y="191.9" transform="rotate(-90 33.4 191.9)">3</text>
<text x="38.2" y="186.4">1</text>
<text x="58.3" y="186.4">1</text>
<text x="64.4" y="186.4">2</text>
<text x="68.6" y="187">RF_GLB_MHB_DRX_ANT5_TO_DIP [4]</text>
<text x="14.7" y="196.9" transform="rotate(-90 14.7 196.9)">2</text>
<text x="16.2" y="195.2">+/-0.02mm</text>
<text x="59.8" y="192.9">+/-0.02mm</text>
<text x="245.2" y="195.2">Title</text>
<text x="250.2" y="196.4">L2_MAIN</text>
<text x="61.1" y="200.7">RF_CN_MHB_DRX_ANT5_TO_3P3T [4]</text>
<text x="245.2" y="198.9">Size</text>
<text x="245.2" y="202.6">Date:</text>
<text x="246.5" y="200.2">A2</text>
<text x="250.2" y="198.9">Document Number</text>
<text x="250.2" y="200.2">RF CONN</text>
<text x="251.7" y="202.6">Wednesday, October 20, 2021</text>
<text x="270.1" y="202.6">Sheet</text>
<text x="286.3" y="198.9">Rev</text>
<text x="287.5" y="200.2">P0</text>
</g>
<g font-size="1.1" fill="#004080">
<text x="45.5" y="17.9">GND4 SIG.</text>
<text x="49.1" y="20.6" transform="rotate(-90 49.1 20.6)">GND2GND1</text>
<text x="136.3" y="21.7">OUT</text>
<text x="141.4" y="21.7">IN</text>
<text x="140" y="24.3" transform="rotate(-90 140 24.3)">GND</text>
<text x="40.5" y="44.1">OUT</text>
<text x="44.1" y="43" transform="rotate(-90 44.1 43)">GND</text>
<text x="45.6" y="44.1">IN</text>
<text x="38" y="62.7">OUT</text>
<text x="41.7" y="65.4" transform="rotate(-90 41.7 65.4)">GND</text>
<text x="43.1" y="62.7">IN</text>
<text x="34.3" y="92.6">GND4 SIG.</text>
<text x="37.9" y="95.2" transform="rotate(-90 37.9 95.2)">GND1GND2</text>
<text x="135.1" y="97.6">OUT</text>
<text x="138.7" y="100.2" transform="rotate(-90 138.7 100.2)">GND</text>
<text x="140.2" y="97.6">IN</text>
<text x="136.3" y="122.5">GND4 SIG.</text>
<text x="140" y="125.1" transform="rotate(-90 140 125.1)">GND2GND1</text>
<text x="36.7" y="133.7">OUT</text>
<text x="40.4" y="136.3" transform="rotate(-90 40.4 136.3)">GND</text>
<text x="41.8" y="133.7">IN</text>
<text x="30.5" y="187.2">OUT</text>
<text x="34.2" y="189.8" transform="rotate(-90 34.2 189.8)">GND</text>
<text x="35.6" y="187.2">IN</text>
</g>
<g font-size="1.1" fill="#f00">
<text x="70.6" y="17.7">o</text>
<text x="114" y="21.4">o</text>
<text x="178.3" y="20.9" transform="rotate(180 178.3 20.9)">o</text>
<text x="18.2" y="43.9">o</text>
<text x="70" y="43.3" transform="rotate(180 70 43.3)">o</text>
<text x="21.6" y="62" transform="rotate(180 21.6 62)">o</text>
<text x="75.2" y="62" transform="rotate(180 75.2 62)">o</text>
<text x="73.7" y="74.4" transform="rotate(180 73.7 74.4)">o</text>
<text x="61.5" y="91.8" transform="rotate(180 61.5 91.8)">o</text>
<text x="109.1" y="97.4">o</text>
<text x="167.1" y="96.8" transform="rotate(180 167.1 96.8)">o</text>
<text x="164.9" y="122.3">o</text>
<text x="12.9" y="132.9" transform="rotate(180 12.9 132.9)">o</text>
<text x="78.7" y="132.9" transform="rotate(180 78.7 132.9)">o</text>
<text x="10.7" y="187">o</text>
<text x="67.5" y="186.4" transform="rotate(180 67.5 186.4)">o</text>
<text x="60" y="200.1" transform="rotate(180 60 200.1)">o</text>
</g>
<text font-size="1.1" fill="#000040" x="15" y="62.5">ANT2</text>
<text font-size="1.1" fill="#008000" x="51.1" y="127.9">C0307 为在位检测电路隔直电容</text>
<text font-size="1.1" fill="#ff8000" x="49.8" y="180.1">SHARED PAD</text>
<g font-size=".9">
<text x="30.1" y="1">5</text>
<text x="87.8" y="1">4</text>
<text x="145.5" y="1">3</text>
<text x="203.2" y="1">2</text>
<text x="260.9" y="1">1</text>
<text x=".4" y="27.5">D</text>
<text x="290.1" y="27.5">D</text>
<text x=".4" y="78.3">C</text>
<text x="290.1" y="78.3">C</text>
<text x=".4" y="129.1">B</text>
<text x="290.1" y="129.1">B</text>
<text x=".4" y="179.9">A</text>
<text x="290.1" y="179.9">A</text>
<text x="30.1" y="205.4">5</text>
<text x="87.8" y="205.4">4</text>
<text x="145.5" y="205.4">3</text>
<text x="203.2" y="205.4">2</text>
<text x="260.9" y="205.4">1</text>
</g>
</svg>
